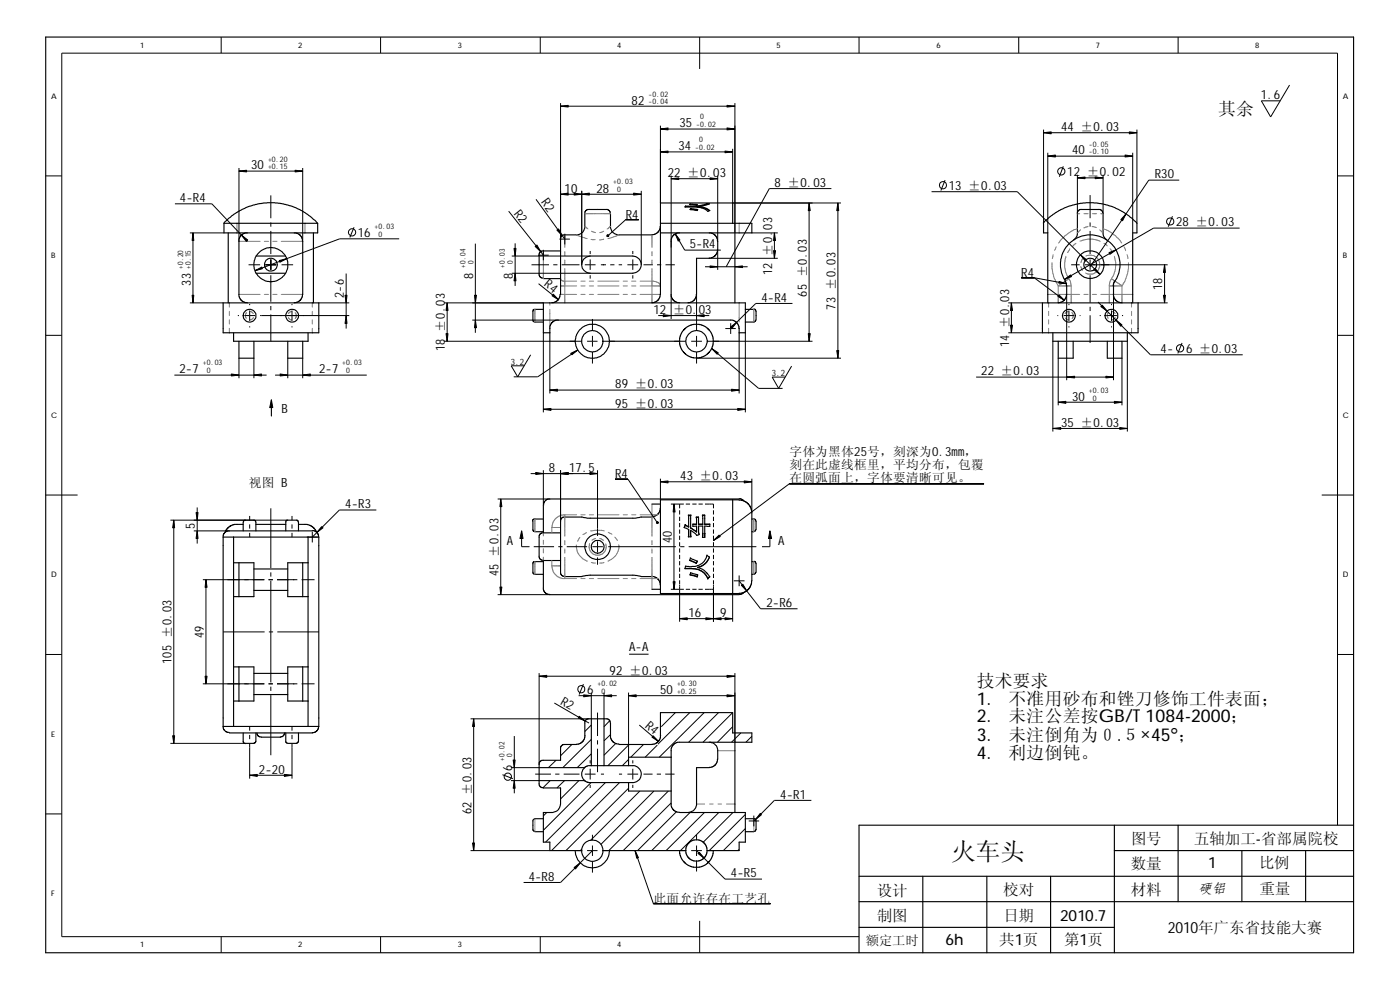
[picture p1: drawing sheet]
<svg xmlns="http://www.w3.org/2000/svg" width="420mm" height="297mm" viewBox="0 0 420 297" stroke-linecap="round" stroke-linejoin="round" font-family="sans-serif">
<g fill="none" stroke="#000" stroke-width=".3">
<path d="M66.4 11.1v4.8M114.2 11.1v4.8M162.1 11.1v4.8M210 11.1v9.6M257.8 11.1v4.8M305.7 11.1v4.8M353.6 11.1v4.8M168.2 30.9v40.8M168.2 31.9h52.4M198.2 37.7v23.2M198.2 38.7h22.4M220.6 30.9v39"/>
<path d="M313.2 39.8h28M313.2 38.9v28.1M341.2 38.9v28.1M387 25.5l-5.7 9.6-2.8-4.8h5.7M13.7 52.8h4.8M71.7 50.4v22M71.7 51.3h19.1M81.3 58.6v6.9M90.8 50.4v22M160.9 59.8l8.6 11.9M168.2 58.3h24.2M174.6 57.3v22.1"/>
<path d="M192.4 57.3v22.1M198.2 45.6h21.7M201.4 53.6h14M201.4 52.7v21.6M215.4 52.7v19.7M219.9 44.6v16.3h32.5M249.5 56.6h-18.6l-13 23.4M279.6 57.5h25.7l24.8 24.8M283.6 54l-1.2 3.2M314.5 46.8h25.4M314.5 45.8v24.1M319.1 49.9l-1.2 3.1"/>
<path d="M323.3 53.4h7.7M323.3 52.4v11.7M327.2 58.5v7M331 52.4v11.7M339.9 45.8v24.1M353.9 54h-9.1l-17.6 26M401.4 52.8h4.8M52.5 61.2h11.1l10.7 11.2M57 69.9h10.2M57.9 69.9v21M74.6 79.4h3.5M79.7 79.4h3.2"/>
<path d="M81.3 66.7v1.3M81.3 69.3v6.9M81.3 77.8v3.2M84.5 79.4h3.5M106.3 68.2l-1.3 3M119.8 71.7h-17.9l-25.4 9.5M142.7 73.1v26.8M152.7 63.4l10.4 13.2M153.6 76.8h23.5M154.6 73v12.8M159.5 79.4h5.3M161.5 76.6h3.2"/>
<path d="M163.1 75v3.1M166 79.4h1.3M167.9 71.7h3.1M168.6 79.4h5.3M169.5 70.1v3.2M175.5 79.4h3.2M177.1 75.3v.9M177.1 77.8v3.2M180.3 79.4h1.6M183.1 79.4h1.3M185.7 79.4h1M188.3 79.4h3.2"/>
<path d="M189.9 75.3v.9M189.9 77.8v3.2M191.7 65.9h-3.9l-5.3 4.8M193.1 79.4h2.8M197.2 79.4h1.3M199.7 79.4h2.8M202.7 70.2l2.8 4.8h10.8M212.9 77.5h20.5M215.4 75v6M225.6 69.9h7.8M232.4 69.9v7.6M242.8 60.9v41.5"/>
<path d="M251.5 60.9v46.6M321.5 79.4h2.5M325.6 79.4h24.8M327.2 66.7v1.3M327.2 69.3v6.9M327.2 77.8v3.2M349.5 79.4v11.5M351.9 64.9l-1.3 3.1M372 68.4h-25.8l-26.8 15.4M57 90.9h10M71.4 94.7h.3M73.3 94.7h3.2"/>
<path d="M74.9 91.2v.4M74.9 93.2v3.1M74.9 97.9v.3M78.1 94.7h26.7M81.3 82.6v7.9M81.3 91.8v1.3M81.3 94.3v8.1M87.6 91.2v.4M87.6 93.2v3.1M87.6 97.9v.3M95.7 90.9h9.1M103.9 82.1v16.5"/>
<path d="M133.2 90.9h29.9M134.2 90.9v11.5M141.7 96h25.9M153.6 82h23.5M161.6 85.1l6 4.8M163.1 99.9v23.8M177.1 82.6v1M177.8 95.7v3.5M189.9 82.6v1M197.5 94.7h15.4M201.4 88.3v7.4M209 88.3v10.9"/>
<path d="M211.6 80h12.8M217.7 98.6h3.1M219.3 97v3.2M223.7 99.9v23.8M237.8 91h-11l-7.5 7.6M302.6 90.9h10.2M302.6 99.9h10.2M303.5 90.9v9M306.5 83.3h3.9M310.4 83.3l9 6.8M310.4 83.3l9.7 1.8M317.3 94.7h.3"/>
<path d="M319.2 94.7h3.2M320.1 88.3v25.8M320.8 91.2v.4M320.8 93.2v3.1M320.8 97.9v.3M324 94.7h.3M327.2 82.6v8.2M327.2 92.1v1.2M327.2 94.6v8.3M329.5 90.6l15.8 15.9h27.7M330 94.7h.4M332 94.7h3.2"/>
<path d="M333.6 91.2v.4M333.6 93.2v3.1M333.6 97.9v.3M334.2 88.3v25.8M336.7 94.7h.4M341.5 90.9h8.9M13.7 100.6h4.8M52.3 112.6h27.7M71.7 107.5v6M76.2 107.5v6M82.5 112.6h27.6M86.4 107.5v6"/>
<path d="M90.8 107.5v6M133.2 102.4h31.8v15.7M159.3 106.5l-3.9 6.6-2-3.3h3.9M165 117h56.8M171 102.4h3.6M173.4 105l-12 8.1h-7.2M176.2 102.4h3.1M177.8 100.8v3.2M177.8 105.6v3.5M180.9 102.4h3.6M202.4 102.4h3.4M207.4 102.4h3.3"/>
<path d="M209 100.8v3.2M209 105.6v3.5M209 107.5h43.4M212.3 102.4h3.4M213.6 104.6l14.1 11.9h7.2M237.6 109.8l-3.9 6.7-2-3.4h3.9M243.8 102.4h-22v15.7M292.9 113.1h41.3M316 102.4v27.1M317.6 107.5v14.1M336.7 107.5v14.1M338.3 102.4v27.1"/>
<path d="M354.8 102.9l-1.3 3.1M401.4 100.6h4.8M163.1 122.8h60.6M316 128.6h22.3M317.6 120.7h19.1M13.7 148.5h9.6M51.1 156.1h35.3M52.2 156.1v66.9M58.2 159.3h10.6M59.2 152.3v10.8M74.9 154.8v1.3M74.9 157.3v1.3"/>
<path d="M74.9 159.9v1.2M81.3 152.5v18M87.6 154.8v1.3M87.6 157.3v1.3M87.6 159.9v1.2M93.7 159.5v3.3M112.9 153h-11l-8.2 8.1M149.4 149.7h15.6M150.3 149.7v28.7M156.5 159.3v4.7h2.4M159.3 142.1h20M163.1 141.1v10.5"/>
<path d="M168.2 141.1v15.3M179.3 141.1v19.7M184.6 143.8h3.9l8.8 13M198.2 143.6v6.4M198.2 144.6h27.4M201.3 151.2h3.9M202.3 151.2v25.6M204 151.2v1.3M204 153.1v1.3M204 155.1v1.2M204 156.9v1.3M204 158.9v1.2"/>
<path d="M205.8 151.2h1.3M207.8 151.2h1.2M209.6 151.2h1.3M211.6 151.2h2.5v1.3M214.1 153.1v1.3M214.1 155.1v1.2M214.1 156.9v1.3M214.1 158.9v1.2M225.6 143.6v10.3M231.1 159.3v4.7h-2.4M295.3 145.1h-58.4l-22.8 17.1M396.7 148.5h9.5"/>
<path d="M60.9 173.9h18.4M61.8 173.9v31.3M80.6 173.9h1.3M81.3 171.7v1.3M81.3 174.3v30.5M83.1 173.9h6.1M90.5 173.9h3.9M92.1 161.1h3.2M149.4 178.4h15.6M160.2 164h6.1M167.6 164h1.2M170.1 164h6.1"/>
<path d="M177.8 164h3.1M179.3 162.4v3.2M179.3 167.2v2.2M182.5 164h20.4M201.3 176.8h3.9M204 160.7v1.3M204 162.7v1.2M204 164.5v1.3M204 166.5v1.3M204 168.3v1.3M204 170.3v1.3M204 172.2v1.2"/>
<path d="M204 174.1v1.3M204 175.5v11M204.1 164h1.3M205.8 176.8h1.3M206.7 164h20.3M207.8 176.8h1.2M209.6 176.8h1.3M211.6 176.8h2.5M214.1 160.7v1.3M214.1 162.7v1.2M214.1 164.5v1.3M214.1 166.5v1.3"/>
<path d="M214.1 168.3v1.3M214.1 170.3v1.3M214.1 172.2v1.2M214.1 174.1v1.3M214.1 175.5v11M219.9 178.1v8.4M220.2 174.3h3.2M221.8 172.7v3.2M221.8 174.3l6.5 8.4h11.1M13.7 196.4h4.8M67 189.6h12.4M80.7 189.6h1.3"/>
<path d="M83.2 189.6h12.5M188.8 196.3h5.8M204 185.6h15.9M401.4 196.4h4.8M60.9 205.2h18.4M74.9 218v1.2M80.6 205.2h1.3M81.3 206v1.3M81.3 208.6v18M83.1 205.2h6.1M87.6 218v1.2M90.5 205.2h3.9"/>
<path d="M141.2 215.7h35.6M142.2 215.7v39.5M161.8 202.9h58.8M161.8 202v27.4M166.4 210.9l10.4 6M173.7 208.7h11.4M175.1 205.3l-1.3 3.1M177.5 217.5l-2 2M177.5 207.8v7.9M179.3 213.8v7M181.3 207.8v7.9M183 216.3l-1.7 1.7"/>
<path d="M188.6 208.7h32M188.6 207.8v19.4M191.9 217.5l5.7 4.9M198.4 213.8l-.2 .2M202.7 213.8l-4.2 4.2M207 213.8l-9.6 9.5M211.3 213.8l-13.4 13.4M215.6 213.8l-8.9 8.9M219.9 213.8l-8.9 8.9M219.9 218l-4.6 4.7M220.6 202v20.7M222.3 219.9l-2.8 2.8"/>
<path d="M51.1 223h22.6M74.9 220.5v1.3M74.9 223v10.6M74.9 232.6h12.7M87.6 220.5v1.3M87.6 223v10.6M150.8 232.4l3.1 1.2M153.3 234.2h8.5M153.3 230.3h8.5M154.3 220.8v17.2M160.6 232.3h4.8M162.2 228.5h-.1"/>
<path d="M165.1 234.2l-2.2 2.2M166.6 232.3h1.3M166.9 228.1l-2.3 2.2M169.2 232.3h4.7M169.4 234.2l-2.3 2.2M171.6 223.4l-3.4 3.4M173.7 234.2l-5.5 5.5M175.5 232.3h3.2M177.1 228.1v1M177.1 230.7v3.2M177.1 235.5v.9M177.4 234.8l-14.3 14.3"/>
<path d="M177.5 221.9l-8.6 8.4M177.5 226.2l-4.3 4.1M179.3 222.1v1.3M179.3 224.6v7.1M180.3 232.3h1M181.7 234.8l-18 17.9M183.2 220.4l-1.9 1.9M184.7 223.1l-3.4 3.5M185.8 232.3h.9M185.9 234.8l-20.4 20.4M188.3 232.3h3.2M188.6 227.9l-1.8 1.8"/>
<path d="M188.6 236.5l-18.8 18.7M188.8 223.4l-6.3 6.3M189.9 228.1v1M189.9 230.7v3.2M189.9 235.5v.9M192 237.3l-14.7 14.8M193.1 223.4l-3.8 3.8M193.1 232.3h2.7M196.3 237.3l-16 16.1M197.1 232.3h1.3M197.3 223.5l-3.7 3.7M199.6 232.3h2.8"/>
<path d="M200.6 237.3l-17.9 17.9M225.6 220.9l-1.7 1.8M13.7 244.2h4.8M141.2 255.2h23.8M164.1 243.8l-1 1M173 255.2h1.6M174.6 254.8l-.4 .4M176.2 255.2h3.1M177.8 250.5v1.6M177.8 253.7v3.1M177.8 258.4v3.4M177.8 255.2l-9.6 9.6h-11.1"/>
<path d="M180.9 255.2h1.6M190.6 255.2l5.5 15.9h35.1M201.4 240.9l-14.4 14.3M202.9 243.6l-11.6 11.6M207.1 243.8l-11.5 11.4M207.4 255.2h3.3M209 250.5v1.6M209 253.7v3.1M209 258.4v3.1M209 255.2l8.6 8.6h11.1M211.4 243.8l-11.5 11.4M212.3 255.2h1.5"/>
<path d="M215.7 243.8l-11.5 11.4h1.6M220 243.8l-9 9M221.8 254.9l-.4 .3M223.7 244.4l-10.8 10.8M223.7 248.6l-6.6 6.6M224.7 246.3h3.1M226.2 244.7v3.2M243.5 240.1h-11.1l-6.2 6.2M401.4 247.6v-231.7h-382.9v265.1h239.3M210 276.3v9.6M66.4 281v4.9M114.2 281v4.9"/>
<path d="M162.1 281v4.9"/>
<circle cx="283" cy="55.6" r="1.08"/>
<circle cx="318.5" cy="51.4" r="1.09"/>
<circle cx="105.7" cy="69.7" r="1.09"/>
<circle cx="351.2" cy="66.5" r="1.09"/>
<circle cx="354.2" cy="104.5" r="1.09"/>
<circle cx="174.4" cy="206.8" r="1.08"/>
<circle cx="152.4" cy="233" r="1.09"/>
</g>
<g fill="none" stroke="#000" stroke-width=".34">
<path d="M13.7 11.1h392.5v274.8h-392.5zM67.2 67l2.4-2.3 4.1-2.4 3.8-1.1 2.8-.4 3.8 .2 4.7 1.3 3.5 2 3 2.7M67.2 67h28.1M67.2 67v2.9h28.1v-2.9M68.5 69.9v21M74.3 69.9h-.7l-1 .5-.9 1.3v17.2l.9 1.4 1.7 .6M76.9 76.8h8.8M88.3 69.9l.9 .1 1.1 .7 .5 1.7v15.9l-.1 .9-.5 .8-1 .7-.9 .2M94.1 69.9v21M168.2 75.3h-5.6l-.7 .6-.1 6.8 .3 .5 1 .3M175.3 77.7l.6-.5 1.2-.4h12.8a2.58 2.58 0 0 1 2.6 2.6 2.58 2.58 0 0 1-2.6 2.6h-12.8a2.54 2.54 0 0 1-2.4-1.6 2.54 2.54 0 0 1 .6-2.7zM198.2 67.9l-.6 1.6-1.3 .9-10.5 .1a2.46 2.46 0 0 1-2.6-2.6l-.1-4.3-.7-.7h-6.1l-.4 .2-.4 .5v4.3a2.46 2.46 0 0 1-2.5 2.6h-4l-.8 .7v17.1"/>
<path d="M198.2 67h27.4v2.9h-27.4M204 69.9h-.7l-1 .5-.9 1.3v17.2l.9 1.4 1.7 .6M205.7 61.8l-.1 .3h3a5.3 5.3 0 0 1 3.8 1.3l.6-.2-.2-.2a4.4 4.4 0 0 0-2.7-1l-.7-.1M205.7 62v.1M205.7 61.8v.2M207.2 61.2l-.3 .1 2.1 .3M207.2 61.2l2.1 .2-.3 .2M207.2 61.2v.2M207.3 62.6l2.1 .3-.2 .3-1.9-.3h-.2zM207.3 62.8l2 .2M207.3 62.6v.2M207.3 62.8l-.1 .1"/>
<path d="M209 61.6h.1M209.4 61.9v.3h.7a4.4 4.4 0 0 1 2.7 1h.1M212.2 61.1l.7 .1-2.3 .6-1.2 .1M212.2 61.1l-2.5 .7h-4M212.2 61.2l-2.5 .7-4 .1M212.2 61.2l.3 .1M212.2 61.1v.1M212.9 69.9h.5l1.1 .5 .7 1.1 .1 4.1-.6 1.1-1.3 .7-4.4 .1v11.4l-.9 1.4-1.6 .6M219.9 67v-6.1h-21.7v27.4l-.2 .9-.7 1.1-1.6 .6M220.6 69.9v21M313.1 66.9l1.9-1.8 3.3-2.2 3.7-1.4 4-.7 3.3 .1 4.5 1.1 3.2 1.5 2.7 2 1.5 1.5v2.9h-1.3v21M313.2 67v2.9h1.3v21"/>
<path d="M322.2 72l1.1-1.3v-7.1l.8-.7h6.1l.5 .3 .3 .9v6.2l.3 .8 .8 .9M67 90.9h28.7v9h-28.7zM70.1 99.9v2.5h22.4v-2.5M76.9 82h8.8M163.1 92.8h-2.9l-.3 .3v3.2l.6 .3h2.6M163.1 83.6h5.1M165 99.9h-1.9v-9h60.6v9h-1.9M168.1 88.3l-.1 .9-.6 .9-.9 .6-.9 .2M223.7 92.8h2.5M226.2 92.7l.5 .2 .2 .5v2.6M226.8 96l-.6 .6h-2.5M312.8 90.9h28.7v9h-28.7z"/>
<path d="M316 99.9v2.5h22.3v-2.5M319.6 84.4l.4 .5 .1 .9-.1 3.1-.8 1.4-1.6 .6M319.7 84.4l-.6-1.2a10 10 0 0 1-.8-5.4 9.1 9.1 0 0 1 8.2-7.3 9.1 9.1 0 0 1 5.6 1.5 9.2 9.2 0 0 1 4 6.8 9.9 9.9 0 0 1-1 4.8l-.8 1.2-.2 1M334.2 85.8l.1 3.6 1 1.1 1.4 .4M71.7 102.4v5.1h4.5v-5.1M86.4 102.4v5.1h4.4v-5.1M172.6 102.4h-7.6v-4.5l.5-1 1.4-.9h53l1.3 .9 .6 1.7v3.8h-7.7M172.6 102.4a5.2 5.2 0 0 1 4.4-5.1h1.6a5.2 5.2 0 0 1 4.3 5.1M172.6 102.4a5.2 5.2 0 0 0 4.7 5.1 5.7 5.7 0 0 0 3.8-1.2l.8-1a4.2 4.2 0 0 0 1-2.9M182.9 102.4h21.1M204 102.4l.1-1.6 1-1.7 1.2-1.1 1.8-.7 2.2 .1 2 1 1.4 2 .4 2M204 102.4l.1 1.5 1.1 1.9 1.8 1.2 2 .5 1.6-.3 1.7-.9 1.4-2 .4-1.9"/>
<path d="M317.6 102.4v5.1h4.5v-5.1M332.3 102.4v5.1h4.4v-5.1M81.4 120v4.8M73 157.3h-2.7l-.8 .3-1.4 1.1-.6 1.1M73 156.7v2.6M73.1 156.7l.2-.6h3.2l.3 .6v2.6M76.8 157.3h9M85.8 159.3v-3l.2-.2h3.2l.4 .6v2.6M89.6 157.3h2.6l.8 .3 1.4 1 .7 1.2M93.7 159.3h-25.5l-1.1 .8-.1 1M93.7 159.2l1.2 .3 .6 .8 .2 .8M159.9 156.4v2.8l.3 .3h2.9"/>
<path d="M163.1 159.9l-.7 .1-.6 .6v6.7l.3 .5 1 .4M163.1 155.7h-2.9l-.3 .4v.3M163.1 159.9h5.1M163.1 151.6v8.3M195.7 155.1h-3.5l-1.5 .4h-14.4l-1.5-.4-6 .1-.6 .7v16.3l.6 .6 .7 .2h5.1l2.2-.4h13.5l2.1 .4h3.9l1.3 .8 .6 1.7M195.7 151.2h2.5M198.2 152.5l-.2 .9-.7 1.1-1.6 .6M205.7 157.4l1 .7M205.7 157.4v.2a.5 .5 0 0 0-.3 .6 .5 .5 0 0 0 .6 .3l.7 .4M205.7 157.5l-.3 .8M205.7 157.5l1 .6M205.7 157.4v.1"/>
<path d="M206.6 154.7h.7M206.7 158.9l-.1 2.2M206.7 158.1h.1M207.3 158.4l1.7 1.1M207.3 159.4v1.7M207.9 157.3h1.1v-2.2h.6v2.2h1.3l-.1-2.8h.7v2.8h1.5M209 155.2h.6M209 157.3h-1.1v.6l1.1-.1v1.8l-1.7-1.2v-3.9h-.7l.1 3.6M209.6 158l.2 2.4M209.6 157.3h1.3M210.8 154.6h.7M211.5 157.3h1.5v.6l-1.5-.1v3.4h-.7l.1-1.2"/>
<path d="M219.9 150v28.1M221.8 150h-23.6v28.1h23.6l1.6-.4 1.4-1.1 .7-1.2 .1-1.1v-21.3l-.6-1.2-.8-1-1.3-.7h-1.1M221.8 149.6l.7 .1 .7 .5M221.8 149.7h-57.4l-1.1 .9-.1 1M225.6 155.7h.9l.3 .4 .1 2.8M226.8 158.9l-.3 .6h-.9M67 161.1v56.9M67 161.1h28.7M70.1 168.9h6.1v10.1h-6.1M70.1 168.9v10.1M70.1 161.1v7.8M70.1 179v21.1"/>
<path d="M71.7 168.9v10.1M76.2 177.2h10.2M76.2 170.7h10.2M90.8 168.9v10.1M92.5 168.9h-6.1v10.1h6.1M92.5 168.9v10.1M92.5 161.1v7.8M92.5 179v21.1M95.7 161.1v56.9M163.1 168.5h-2.9l-.3 .3v3.2l.6 .3h2.6M163.1 168.2v8.8l.3 .7 1 .6 57.4 .1 .8-.1 .6-.5M163.1 168.2h5.1"/>
<path d="M195.7 176.8h2.5M205.6 170.5h1.8a5 5 0 0 1 5 3M206.6 161.1h.7M206.9 168.1l2.1 .8M207.1 172.4l2.1 .6M207.2 167.4l1.4 .7a.46 .46 0 0 1 .5 .2 .46 .46 0 0 1-.1 .6v.1l-2.1-.8zM209 168.9v.1M209.2 173v.1M209.3 168.3l-.3 .6M209.4 172.5l-2.1-.7-.1 .3-.1 .4 2.1 .6M209.4 172.5l-.2 .6M209.4 170.3a4.8 4.8 0 0 1 3.5 2.9l-.5 .5"/>
<path d="M209.4 172.5l-.2 .5M209.8 160.4l-.1 .1a.54 .54 0 0 1-.5 .1 .54 .54 0 0 1-.4-.4l-1.5-1.1v2M210.9 160v-2.2h-1.3l.2 2.6M210.9 160h.1M211.5 160h.1M212.4 173.5v.2M212.9 167.2l-.7-.6a4.5 4.5 0 0 1-5.5 3.4l-1-.1-.1 .7h2.4a4.7 4.7 0 0 1 4.4 3.1M212.9 167.2a4.8 4.8 0 0 1-3.5 3.1M212.9 167.2a5.2 5.2 0 0 1-3.5 3.1M212.9 173l-.5 .5M225.6 168.5h.6M226.2 168.4l.5 .1 .2 .6v2.6"/>
<path d="M226.8 171.7l-.3 .5-.9 .1M67 218l.2 1 .6 .6 1 .2M67 218h28.7M70.1 200.1h6.1v10.2h-6.1M70.1 200.1v10.2M70.1 210.3v7.7M71.7 200.1v10.2M73 219.9v2.8l.7 .4M76.2 208.4h10.2M76.2 202h10.2M76.8 219.9l-.1 2.8-.5 .3h-2.5M77.1 219.9l.4 .9 .9 .4h5.8l.8-.4 .4-.9"/>
<path d="M85.8 219.9v2.8l.6 .3h2.8l.4-.6v-2.5M90.8 200.1v10.2M92.5 200.1h-6.1v10.2h6.1M92.5 200.1v10.2M92.5 210.3v7.7M95.7 218l-.3 .9-.5 .6-1.2 .4h-24.9M177.5 215.7h3.8M177.5 215.7h-1.2l-.8 .7v4.4M177.5 215.7v14M181.3 215.7h1.1l.7 .7 .1 4.9 .4 .8 .7 .8 1.5 .4M181.3 215.7v14M161.8 230.3v3.9"/>
<path d="M161.8 234.2v1.4l.8 .7 5.6 .1v4.8a2.6 2.6 0 0 1-2.6 2.6h-2.5v8.9h1.9v2.5h9.6M161.8 230.3h13.6M161.8 234.2h13.6M175.4 230.3l-.5 .6a2.53 2.53 0 0 0 0 2.6l.5 .7M175.6 220.8l-.5 1.5-1 .8-1.1 .3h-4l-.4 .2-.4 .5v4h-5.6l-.8 .8v1.4M177.5 229.7h3.8M177.5 229.7h-1.1l-1 .6M181.3 229.7h8.6a2.54 2.54 0 0 1 2.6 2.6 2.54 2.54 0 0 1-2.6 2.5h-13.3l-1.2-.6M188.6 234.8v2.5h12.8M198.2 220.8v-7h21.7v6.1h5.7v2.8h-22.3l-1 .5-.8 1.1-.1 2.9M198.3 220.8l-.5 1.5-.6 .6-.9 .4-10.5 .1M201.4 237.3v4.5l.9 1.4 1 .5 20.4 .1v8.9h-1.9v2.5h-9.5"/>
<path d="M201.4 227.2v10.1M201.4 227.2h-12.8v2.5M212.9 222.7a2.6 2.6 0 0 1 2.5 2.5l-.1 3.2-.8 1.3-1.6 .6h-3.9v10.9a2.6 2.6 0 0 1-2.5 2.6M220.6 222.7v21.1M160.5 249.5h2.6M163.1 245.6h-2.6l-.6 .5v3l.6 .4M172.6 255.2a5.1 5.1 0 0 0 5.2 5.2 5.1 5.1 0 0 0 5.1-5.2M174.6 255.2a3.2 3.2 0 0 1 4.6-2.8l.7 .4 .7 .9 .3 1.5M174.6 255.2a3.2 3.2 0 0 0 1.9 2.9 3.2 3.2 0 0 0 3.4-.4l.2-.2a3.3 3.3 0 0 0 .8-2.3M180.9 255.2h24.9M204 255.2l.3 2 1.3 1.7 1.8 1.1 1.6 .3 2-.4 1.5-1 1.2-1.7 .4-2M205.8 255.2v-.7l.6-1.3 .9-.8 1-.4h1.4l1.3 .6 1 1.3 .3 1.3"/>
<path d="M205.8 255.2l.2 1.2 .6 .9 1.2 .9 1.2 .2 1.2-.2 1.2-.9 .6-.9 .3-1.2M223.7 245.6h2.8l.4 .7v2.6l-.2 .5-3 .1M334.4 247.6v38.3M334.4 255.2h71.8M353.6 247.6v22.9M372.7 255.2v15.3M391.8 255.2v15.3M406.2 247.6h-148.4v38.3M257.8 278.2h76.6M257.8 262.9h148.4M257.8 270.5h148.4M276.9 262.9v23"/>
<path d="M296.2 262.9v23M315.3 262.9v23"/>
<circle cx="81.3" cy="79.4" r="5.1"/>
<circle cx="81.3" cy="79.4" r="1.89"/>
<circle cx="327.2" cy="79.4" r="4.1"/>
<circle cx="327.2" cy="79.4" r="1.92"/>
<circle cx="74.9" cy="94.7" r="1.91"/>
<circle cx="87.7" cy="94.7" r="1.92"/>
<circle cx="320.8" cy="94.7" r="1.92"/>
<circle cx="333.6" cy="94.7" r="1.91"/>
<circle cx="177.7" cy="102.4" r="3.2"/>
<circle cx="209" cy="102.4" r="3.2"/>
<circle cx="179.4" cy="164" r="3.8"/>
<circle cx="179.4" cy="164.1" r="1.91"/>
</g>
<g fill="none" stroke="#808080" stroke-width=".3">
<path d="M71.1 67v2.9M71.7 72.4h6.4M79.3 72.4h1.3M81.9 72.4h1.2M84.4 72.4h6.4M91.5 67v2.9M163.1 75.3v8.3M169.5 70.5v3.7M169.5 75.5v1.2M169.5 78v1.3M173 70.5l3.2 1.1M173.1 70.6h.1"/>
<path d="M175.5 67.9l.9 .8M175.5 64.1h7.7M177.4 71.8l1.2 .1M177.5 69.4l1.2 .4M181.2 71.7l-1.3 .3M181.2 69.4l-1.2 .4M183.2 67.9l-1 .8M185.8 70.5l-3.3 1.1M195.7 70.5v3.7M195.7 75.5v1.2M195.7 78v1.3M221.8 67v2.9"/>
<path d="M315.7 78.9a11.1 11.1 0 0 0 1.9 6.9M316.1 76.4l-.3 1.2M317 74l-.5 1.1M319.9 76.9a7.9 7.9 0 0 0 .9 6.8M321.1 74.6l-.7 1.1M322.9 73l-.9 .8M323.3 64.1h.7M323.3 68.6a9.1 9.1 0 0 0-4.4 2.9l-1.2 1.4M324.1 72.3a7.2 7.2 0 0 1 6.1 .1M324.3 68.9l-1 1M324.4 80l.5 1.1M324.9 77.6l-.5 1.1"/>
<path d="M325.3 64.1h1.3M325.9 76.8a3.3 3.3 0 0 1 2.4-.1 2.86 2.86 0 0 1 1.8 2.6 2.86 2.86 0 0 1-1.6 2.6 2.3 2.3 0 0 1-2.7 0M326.6 67.9l-1.3 .5M327.7 67.9l1.3 .4M327.8 64.1h1.3M330 68.9l1 1M330.4 64.1h.6M331 68.6l.2 .1a11.5 11.5 0 0 1 5.4 4.2M331.3 73l1 .8M333.2 74.6l.7 1.1M334.4 76.9a7.8 7.8 0 0 1-.8 6.8M337.3 74l.5 1.2"/>
<path d="M338.2 76.4l.3 1.2M338.7 78.9a11.5 11.5 0 0 1-2 6.9M68.8 90.9v1.2M68.8 93.4v1.3M68.8 96v1.2M68.8 98.5v1.4M71.7 88.3h6.4M73.9 93.8l-.2 .5v.8l.2 .4M75 93.4l1 .7M76 95.3l-.5 .6-.5 .1M79.3 88.3h1.3M81.9 88.3h1.2"/>
<path d="M84.4 88.3h6.4M86.5 95.3l.5 .5 .5 .2M87.5 93.4l-1 .7M88.6 93.8l.1 .3a.95 .95 0 0 1-.1 1.4M93.7 90.9v1.2M93.7 93.4v1.3M93.7 96v1.2M93.7 98.5v1.4M160.5 92.8v3.8M165 90.9v.7M165 92.8v5.8M168.2 88.3h4.9"/>
<path d="M168.2 83.7l.3 .4 .6 .3h4M168.2 85.8h4.9M169.5 80.5v10.4M174.3 88.3h1.3M174.3 84.4h1.3M174.3 85.8h1.3M176.9 88.3h1.2M176.9 84.4h1.2M176.9 85.8h1.2M179.4 88.3h6.4M179.4 84.4h6.4M179.4 85.8h6.4"/>
<path d="M187 88.3h1.3M187 84.4h1.3M187 85.8h1.3M189.6 88.3h1.2M189.6 84.4h1.2M189.6 85.8h1.2M192.1 88.3h6.1M192.1 84.4h4.5a1.75 1.75 0 0 1 1.6 1.2v.2h-6.1M195.7 80.5v10.4M221.8 90.9v5.7M221.8 97.9v.7M226.2 92.8v3.8"/>
<path d="M314.5 88.3h9.5M314.7 90.9v1.2M314.7 93.4v1.3M314.7 96v1.2M314.7 98.5v1.4M317.6 85.8h3.9M317.6 85.8v5.1M319.7 95.4l.3 .4 .6 .2M320.5 93.4l-.9 .7M320.8 83.7l-3.2 2.1M320.8 83.7l.4 .7 .3 1.4M321.5 85.8v5.1"/>
<path d="M321.6 93.8l.5 .5v.8l-.4 .4M325.3 88.3h1.3M327.8 88.3h1.3M330.4 88.3h9.5M332.6 93.8l-.3 .5v.8l.3 .4M332.9 85.8h3.8M333.6 83.7l3.1 2.1M333.6 83.7l-.4 .7-.3 1.1v5.4M333.7 93.4l1 .7M334.7 95.3l-.5 .6-.5 .1M336.7 85.8v5.1M339.6 90.9v1.2"/>
<path d="M339.6 93.4v1.3M339.6 96v1.2M339.6 98.5v1.4M160.5 155.7v3.8M163.1 159.9v.9M165.6 158.3h2.6M165.6 158.3v1.6M169.5 154.5v6.4M173.1 154.5h-3.9a3.9 3.9 0 0 0-3.6 3.8M174.3 154.5h1.3M176 159.8l-1.1 .6M176.9 154.5h1.2"/>
<path d="M177.2 159.3l1.4-.2 2.8 .2M179.4 154.5h6.4M182.5 159.7l1.1 .6M187 154.5h1.3M189.6 154.5h1.2M192.1 154.5h5.3M195.7 151.2v9.7M226.2 155.7v3.8M160.5 168.5v3.8M163.1 162.1v1.3M163.1 164.6v1.3M163.1 167.2v1"/>
<path d="M165.6 169.8a4.3 4.3 0 0 0 1.9 3.3l1.4 .5h4.2M165.6 168.2v1.6M165.6 169.8h2.6M169.5 162.2v1.2M169.5 164.7v1.3M169.5 167.2v6.4M173 163.5a5 5 0 0 0 3.1 4.8h.2M174 161.2l-.7 1.1M174.3 173.6h1.3M176.9 173.6h1.2M177 163.1v.1a2.39 2.39 0 0 0 .3 2.4 2.56 2.56 0 0 0 3.3 .7 2.56 2.56 0 0 0 1.2-3.1M177.5 168.8l1.2 .1"/>
<path d="M178.7 161.6l-1.1 .5M179.4 173.6h6.4M180 161.6l1.1 .6M181.3 168.8l-1.3 .1M184.5 161.1l.8 1.1M185.7 163.4a4.6 4.6 0 0 1-3.2 4.9M187 173.6h1.3M189.6 173.6h1.2M192.1 173.6h5.3M195.7 162.2v1.2M195.7 164.7v1.3M195.7 167.2v9.6"/>
<path d="M226.2 168.5v3.8M215.4 225.2h5.2M160.5 245.6v3.9M209 241.2h2.6M212.9 241.2h1.2M215.4 241.2h1.3M217.9 241.2h2.7M226.2 245.6v3.9"/>
</g>
<g fill="#000" stroke="#000" stroke-width=".3">
<path d="M168.2 31.9l2.3-.3v.5z" fill-rule="evenodd"/>
<path d="M198.2 38.7l2.3-.3v.6z" fill-rule="evenodd"/>
<path d="M218.2 38.4l2.4 .3-2.4 .3z" fill-rule="evenodd"/>
<path d="M218.2 31.6l2.4 .3-2.4 .2z" fill-rule="evenodd"/>
<path d="M313.2 39.8l2.3-.2v.6z" fill-rule="evenodd"/>
<path d="M338.9 39.6l2.3 .2-2.3 .4z" fill-rule="evenodd"/>
<path d="M71.7 51.3l2.3-.2v.5z" fill-rule="evenodd"/>
<path d="M88.6 51.1l2.2 .2-2.2 .3z" fill-rule="evenodd"/>
<path d="M168.2 58.3l2.3-.4v.6z" fill-rule="evenodd"/>
<path d="M174.6 58.3l2.3-.4v.6z" fill-rule="evenodd"/>
<path d="M172.3 57.9l2.3 .4-2.3 .2z" fill-rule="evenodd"/>
<path d="M190.2 57.9l2.2 .4-2.2 .2z" fill-rule="evenodd"/>
<path d="M198.2 45.6l2.3-.3v.5z" fill-rule="evenodd"/>
<path d="M201.4 53.6l2.3-.2v.5z" fill-rule="evenodd"/>
<path d="M213.1 53.4l2.3 .2-2.3 .3z" fill-rule="evenodd"/>
<path d="M217.6 45.3l2.3 .3-2.3 .2z" fill-rule="evenodd"/>
<path d="M314.5 46.8l2.2-.3v.6z" fill-rule="evenodd"/>
<path d="M323.3 53.4l2.3-.3v.5z" fill-rule="evenodd"/>
<path d="M328.7 53.1l2.3 .3-2.3 .2z" fill-rule="evenodd"/>
<path d="M337.7 46.5l2.2 .3-2.2 .3z" fill-rule="evenodd"/>
<path d="M57.9 69.9l.3 2.3h-.5z" fill-rule="evenodd"/>
<path d="M72.5 70.6l1.8 1.4-.4 .4z" fill-rule="evenodd"/>
<path d="M83.8 78.2l2.3-.6-2.1 1.1z" fill-rule="evenodd"/>
<path d="M154.3 74.5h.6l-.3 2.3z" fill-rule="evenodd"/>
<path d="M160.6 73.9l.5-.4 1.2 2.1z" fill-rule="evenodd"/>
<path d="M167.1 69l.5-.3 1.1 2z" fill-rule="evenodd"/>
<path d="M182.2 70.5a.31 .31 0 0 1 .4 .1 .31 .31 0 0 1-.1 .4l-.3-.1 .3-.2-.4 .1z" fill-rule="evenodd"/>
<path d="M202.7 70.2l1.3 1.8-.5 .3z" fill-rule="evenodd"/>
<path d="M232.4 69.9l.3 2.3h-.5z" fill-rule="evenodd"/>
<path d="M232.2 75.2h.5l-.3 2.3z" fill-rule="evenodd"/>
<path d="M242.8 60.9l.4 2.3h-.6z" fill-rule="evenodd"/>
<path d="M251.5 60.9l.2 2.3h-.6z" fill-rule="evenodd"/>
<path d="M324.3 76.5l1.8 1.4-.4 .4z" fill-rule="evenodd"/>
<path d="M332.8 75.8l2.1-.8-1.8 1.3z" fill-rule="evenodd"/>
<path d="M337.9 64.2l-1 2-.5-.3z" fill-rule="evenodd"/>
<path d="M349.5 79.4l.3 2.3h-.6z" fill-rule="evenodd"/>
<path d="M57.7 88.6h.5l-.3 2.3z" fill-rule="evenodd"/>
<path d="M76.5 81.2l2.1-1.1 .1 .5z" fill-rule="evenodd"/>
<path d="M103.9 94.7l.2 2.4h-.6z" fill-rule="evenodd"/>
<path d="M103.5 88.6h.6l-.2 2.3z" fill-rule="evenodd"/>
<path d="M134.2 90.9l.3 2.3h-.6z" fill-rule="evenodd"/>
<path d="M142.4 88.6h.6l-.3 2.3z" fill-rule="evenodd"/>
<path d="M142.7 96l.3 2.3h-.6z" fill-rule="evenodd"/>
<path d="M154.6 82l.3 2.3h-.6z" fill-rule="evenodd"/>
<path d="M166 88.3l1.6 1.6-1.9-1.1z" fill-rule="evenodd"/>
<path d="M199.1 94.4l2.3 .3-2.3 .3z" fill-rule="evenodd"/>
<path d="M209 94.7l2.3-.3v.6z" fill-rule="evenodd"/>
<path d="M213.1 79.8l2.3 .2-2.3 .3z" fill-rule="evenodd"/>
<path d="M220.6 80l2.2-.2v.5z" fill-rule="evenodd"/>
<path d="M219.2 98.2l1.9-1.5-1.5 1.9z" fill-rule="evenodd"/>
<path d="M303.5 90.9l.4 2.3h-.6z" fill-rule="evenodd"/>
<path d="M303.3 97.6h.6l-.4 2.3z" fill-rule="evenodd"/>
<path d="M319.4 83.8l1.9-1.3 .3 .5z" fill-rule="evenodd"/>
<path d="M317.8 88.5l1.6 1.6-1.9-1.2z" fill-rule="evenodd"/>
<path d="M317.8 84.4l2.3 .7-2.3-.2z" fill-rule="evenodd"/>
<path d="M328.3 80.9l.4-.4 1.4 1.8z" fill-rule="evenodd"/>
<path d="M330.4 92l.4-.4 1.4 1.7z" fill-rule="evenodd"/>
<path d="M334.9 96l1.8 1.5-.3 .4z" fill-rule="evenodd"/>
<path d="M349.2 88.6h.6l-.3 2.3z" fill-rule="evenodd"/>
<path d="M69.4 112.2l2.3 .4-2.3 .2z" fill-rule="evenodd"/>
<path d="M76.2 112.6l2.3-.4v.6z" fill-rule="evenodd"/>
<path d="M84.1 112.2l2.3 .4-2.3 .2z" fill-rule="evenodd"/>
<path d="M90.8 112.6l2.3-.4v.6z" fill-rule="evenodd"/>
<path d="M133.9 100.1h.6l-.3 2.3z" fill-rule="evenodd"/>
<path d="M165 117l2.3-.2v.6z" fill-rule="evenodd"/>
<path d="M171.3 106l2.1-1-1.8 1.5z" fill-rule="evenodd"/>
<path d="M213.6 104.6l2 1.3-.4 .4z" fill-rule="evenodd"/>
<path d="M219.5 116.8l2.3 .2-2.3 .4z" fill-rule="evenodd"/>
<path d="M242.6 100.1h.6l-.4 2.3z" fill-rule="evenodd"/>
<path d="M251.1 105.2h.6l-.2 2.3z" fill-rule="evenodd"/>
<path d="M320.1 113.1l2.4-.2v.5z" fill-rule="evenodd"/>
<path d="M331.9 112.9l2.3 .2-2.3 .3z" fill-rule="evenodd"/>
<path d="M81.4 120l.5 2.3h-1z" fill-rule="evenodd"/>
<path d="M163.1 122.8l2.3-.3v.6z" fill-rule="evenodd"/>
<path d="M221.4 122.5l2.3 .3-2.3 .3z" fill-rule="evenodd"/>
<path d="M316 128.6l2.3-.3v.5z" fill-rule="evenodd"/>
<path d="M317.6 120.7l2.3-.3v.6z" fill-rule="evenodd"/>
<path d="M334.4 120.4l2.3 .3-2.3 .3z" fill-rule="evenodd"/>
<path d="M336 128.3l2.3 .3-2.3 .2z" fill-rule="evenodd"/>
<path d="M52.2 156.1l.2 2.3h-.6z" fill-rule="evenodd"/>
<path d="M59.2 159.3l.2 2.3h-.6z" fill-rule="evenodd"/>
<path d="M58.8 153.8h.6l-.2 2.3z" fill-rule="evenodd"/>
<path d="M96.5 158l.4 .4-1.8 1.4z" fill-rule="evenodd"/>
<path d="M150.3 149.7l.3 2.3h-.6z" fill-rule="evenodd"/>
<path d="M156.5 159.3l.5 2.3h-1z" fill-rule="evenodd"/>
<path d="M160.8 141.8l2.3 .3-2.3 .3z" fill-rule="evenodd"/>
<path d="M168.2 142.1l2.3-.3v.6z" fill-rule="evenodd"/>
<path d="M168.2 142.1l2.3-.3v.6z" fill-rule="evenodd"/>
<path d="M177 141.8l2.3 .3-2.3 .3z" fill-rule="evenodd"/>
<path d="M197 156.7l.4-.2 .2 .3-.2 .2-.1-.2 .1 .2-.1 .1-.3-.1z" fill-rule="evenodd"/>
<path d="M198.2 144.6l2.3-.3v.6z" fill-rule="evenodd"/>
<path d="M202.3 151.2l.3 2.4h-.6z" fill-rule="evenodd"/>
<path d="M223.4 144.3l2.2 .3-2.2 .3z" fill-rule="evenodd"/>
<path d="M231.1 159.3l.5 2.3h-1z" fill-rule="evenodd"/>
<path d="M61.8 173.9l.3 2.3h-.5z" fill-rule="evenodd"/>
<path d="M150 176.1h.6l-.3 2.3z" fill-rule="evenodd"/>
<path d="M202 174.5h.6l-.3 2.3z" fill-rule="evenodd"/>
<path d="M214.1 162.2l1.7-1.6 .4 .4z" fill-rule="evenodd"/>
<path d="M222.5 175.6l.4-.3 1.2 2z" fill-rule="evenodd"/>
<path d="M204 185.6l2.2-.2v.6z" fill-rule="evenodd"/>
<path d="M211.8 185.4l2.3 .2-2.3 .4z" fill-rule="evenodd"/>
<path d="M214.1 185.6l2.3-.2v.6z" fill-rule="evenodd"/>
<path d="M217.6 185.4l2.3 .2-2.3 .4z" fill-rule="evenodd"/>
<path d="M61.6 202.9h.5l-.3 2.3z" fill-rule="evenodd"/>
<path d="M142.2 215.7l.2 2.3h-.6z" fill-rule="evenodd"/>
<path d="M161.8 202.9l2.3-.3v.6z" fill-rule="evenodd"/>
<path d="M173.8 214.9l1.9 1.5-2.1-1z" fill-rule="evenodd"/>
<path d="M175.2 208.5l2.3 .2-2.3 .4z" fill-rule="evenodd"/>
<path d="M181.3 208.7l2.3-.2v.6z" fill-rule="evenodd"/>
<path d="M188.6 208.7l2.3-.2v.6z" fill-rule="evenodd"/>
<path d="M218.2 202.6l2.4 .3-2.4 .3z" fill-rule="evenodd"/>
<path d="M218.2 208.5l2.4 .2-2.4 .4z" fill-rule="evenodd"/>
<path d="M51.8 220.8h.6l-.2 2.2z" fill-rule="evenodd"/>
<path d="M74.9 232.6l2.3-.2v.5z" fill-rule="evenodd"/>
<path d="M85.3 232.4l2.3 .2-2.3 .3z" fill-rule="evenodd"/>
<path d="M154.3 234.2l.3 2.3h-.6z" fill-rule="evenodd"/>
<path d="M154 228h.6l-.3 2.3z" fill-rule="evenodd"/>
<path d="M196 220.8l1.6 1.6-1.9-1.2z" fill-rule="evenodd"/>
<path d="M141.8 252.9h.6l-.2 2.3z" fill-rule="evenodd"/>
<path d="M172.3 260.3l1.9-1.4-1.5 1.8z" fill-rule="evenodd"/>
<path d="M190.6 255.2l1 2.1-.5 .2z" fill-rule="evenodd"/>
<path d="M209.5 256.1l.4-.4 1.4 1.8z" fill-rule="evenodd"/>
<path d="M228.2 244l.3 .5-1.8 1.4z" fill-rule="evenodd"/>
</g>
<text font-size="7.4" x="285.5" y="258">火车头</text>
<g font-size="5.3">
<text x="365.6" y="34.6">其余</text>
<text x="293.1" y="206">技术要求</text>
<text x="293.1" y="211.4">1.</text>
<text x="302.7" y="211.4">不准用砂布和锉刀修饰工件表面；</text>
<text x="293.1" y="216.8">2.</text>
<text x="302.7" y="216.8">未注公差按GB/T 1084-2000；</text>
<text x="293.1" y="222.2">3.</text>
<text x="293.1" y="227.6">4.</text>
<text x="302.7" y="222.2">未注倒角为０.５×45°；</text>
<text x="302.7" y="227.6">利边倒钝。</text>
</g>
<g font-size="4.7">
<text x="339.4" y="253.1">图号</text>
<text x="358.3" y="253.1">五轴加工-省部属院校</text>
<text x="339.3" y="260.8">数量</text>
<text x="362.6" y="260.5">1</text>
<text x="377.9" y="260.5">比例</text>
<text x="263.1" y="268.8">设计</text>
<text x="301.1" y="268.6">校对</text>
<text x="339.3" y="268.6">材料</text>
<text x="378" y="268.2">重量</text>
<text x="263.1" y="276.4">制图</text>
<text x="301.2" y="276.4">日期</text>
<text x="318.2" y="276.4">2010.7</text>
<text x="350.5" y="279.9">2010年广东省技能大赛</text>
<text x="283.8" y="283.5">6h</text>
<text x="299.9" y="283.6">共1页</text>
<text x="319.4" y="283.7">第1页</text>
</g>
<text font-size="4.1" x="359.8" y="268.1">硬铝</text>
<text font-size="4" x="259.8" y="283.6">额定工时</text>
<g font-size="3.8">
<text x="378.4" y="29.7">1.6</text>
<text x="189.6" y="31.4">82</text>
<text x="203.9" y="38.2">35</text>
<text x="318.4" y="39.3">44 ±0.03</text>
<text x="203.6" y="45.1">34</text>
<text x="321.7" y="46.3">40</text>
<text x="75.4" y="50.8">30</text>
<text x="200.4" y="53.1">22 ±0.03</text>
<text x="320.3" y="52.9">12</text>
<text x="326.1" y="52.9">±0.02</text>
<text x="346.5" y="53.5">R30</text>
<text x="169.4" y="57.8">10</text>
<text x="179" y="57.8">28</text>
<text x="232.4" y="56.1">8 ±0.03</text>
<text x="284.7" y="57">13 ±0.03</text>
<text x="54" y="60.6">4-R4</text>
<text x="162.3" y="60.7" transform="rotate(54 162.3 60.7)">R2</text>
<text x="187.8" y="65.6">R4</text>
<text x="107.4" y="71.1">16</text>
<text x="353" y="67.9">28 ±0.03</text>
<text x="207" y="74.5">5-R4</text>
<text x="231.7" y="76.7" transform="rotate(-90 231.7 76.7)">±0.03</text>
<text x="142" y="83.6" transform="rotate(-90 142 83.6)">8</text>
<text x="153.9" y="83.6" transform="rotate(-90 153.9 83.6)">8</text>
<text x="231.7" y="82.6" transform="rotate(-90 231.7 82.6)">12</text>
<text x="306.5" y="83.1">R4</text>
<text x="57.2" y="85.8" transform="rotate(-90 57.2 85.8)">33</text>
<text x="103.2" y="89.4" transform="rotate(-90 103.2 89.4)">2-6</text>
<text x="242.1" y="89.1" transform="rotate(-90 242.1 89.1)">65 ±0.03</text>
<text x="348.8" y="87.1" transform="rotate(-90 348.8 87.1)">18</text>
<text x="196.1" y="94.2">12</text>
<text x="201.9" y="94.2">±0.03</text>
<text x="228.5" y="90.5">4-R4</text>
<text x="250.8" y="93" transform="rotate(-90 250.8 93)">73 ±0.03</text>
<text x="133.5" y="99.6" transform="rotate(-90 133.5 99.6)">±0.03</text>
<text x="302.9" y="98.3" transform="rotate(-90 302.9 98.3)">±0.03</text>
<text x="133.5" y="105.4" transform="rotate(-90 133.5 105.4)">18</text>
<text x="302.9" y="104.2" transform="rotate(-90 302.9 104.2)">14</text>
<text x="348.3" y="105.9">4-</text>
<text x="355.9" y="105.9">6 ±0.03</text>
<text x="53.8" y="112">2-7</text>
<text x="95.8" y="112">2-7</text>
<text x="294.5" y="112.6">22 ±0.03</text>
<text x="184.7" y="116.5">89 ±0.03</text>
<text x="84.5" y="123.8">B</text>
<text x="184.7" y="122.3">95 ±0.03</text>
<text x="321.7" y="120.2">30</text>
<text x="318.4" y="128">35 ±0.03</text>
<text x="236.9" y="136.8">字体为黑体25号，刻深为0.3mm，</text>
<text x="164.8" y="141.6">8</text>
<text x="170.8" y="141.6">17.5</text>
<text x="184.6" y="143.5">R4</text>
<text x="236.9" y="140.7">刻在此虚线框里，平均分布，包覆</text>
<text x="74.7" y="146.1">视图 B</text>
<text x="204.1" y="144">43 ±0.03</text>
<text x="236.9" y="144.6">在圆弧面上，字体要清晰可见。</text>
<text x="103.6" y="152.5">4-R3</text>
<text x="58.5" y="158.6" transform="rotate(-90 58.5 158.6)">5</text>
<text x="152.1" y="163.6">A</text>
<text x="201.6" y="162.9" transform="rotate(-90 201.6 162.9)">40</text>
<text x="233.5" y="163.6">A</text>
<text x="149.6" y="172.8" transform="rotate(-90 149.6 172.8)">45 ±0.03</text>
<text x="206.6" y="185.1">16</text>
<text x="216.2" y="185.1">9</text>
<text x="230" y="182.1">2-R6</text>
<text x="61.1" y="191.5" transform="rotate(-90 61.1 191.5)">49</text>
<text x="188.8" y="195.2">A-A</text>
<text x="51.5" y="199.3" transform="rotate(-90 51.5 199.3)">105 ±0.03</text>
<text x="183" y="202.4">92 ±0.03</text>
<text x="176.2" y="208.2">6</text>
<text x="198.1" y="208.2">50</text>
<text x="77.7" y="232.1">2-20</text>
<text x="153.7" y="231.3" transform="rotate(-90 153.7 231.3)">6</text>
<text x="234.2" y="239.6">4-R1</text>
<text x="141.5" y="244.4" transform="rotate(-90 141.5 244.4)">62 ±0.03</text>
<text x="219.4" y="263.3">4-R5</text>
<text x="158.7" y="264.3">4-R8</text>
<text x="196.2" y="270.9">此面允许存在工艺孔</text>
</g>
<g font-size="3.7">
<text x="154.1" y="64.2" transform="rotate(51 154.1 64.2)">R2</text>
<text x="163.2" y="85.6" transform="rotate(39 163.2 85.6)">R4</text>
<text x="168" y="211.2" transform="rotate(30 168 211.2)">R2</text>
<text x="193.4" y="218.1" transform="rotate(40 193.4 218.1)">R4</text>
</g>
<g font-size="2.6">
<text x="153.3" y="109.4">3.2</text>
<text x="231.6" y="112.8">3.2</text>
</g>
<g font-size="2.3">
<text x="42.1" y="14.3">1</text>
<text x="89.5" y="14.3">2</text>
<text x="137.4" y="14.3">3</text>
<text x="185.3" y="14.3">4</text>
<text x="233.1" y="14.3">5</text>
<text x="281" y="14.3">6</text>
<text x="328.8" y="14.3">7</text>
<text x="376.7" y="14.3">8</text>
<text x="15.3" y="29.6">A</text>
<text x="194.6" y="29">-0.02</text>
<text x="403" y="29.6">A</text>
<text x="194.6" y="31.3">-0.04</text>
<text x="210.1" y="35.8">0</text>
<text x="209" y="38.1">-0.02</text>
<text x="208.6" y="45">-0.02</text>
<text x="209.8" y="42.7">0</text>
<text x="326.8" y="44">-0.05</text>
<text x="326.8" y="46.3">-0.10</text>
<text x="80.4" y="48.5">+0.20</text>
<text x="80.4" y="50.7">+0.15</text>
<text x="184.1" y="55.3">+0.03</text>
<text x="185.3" y="57.7">0</text>
<text x="112.4" y="68.8">+0.03</text>
<text x="113.6" y="71.1">0</text>
<text x="15.3" y="77.4">B</text>
<text x="403" y="77.4">B</text>
<text x="54.9" y="80.7" transform="rotate(-90 54.9 80.7)">+0.20</text>
<text x="57.2" y="80.7" transform="rotate(-90 57.2 80.7)">+0.15</text>
<text x="139.7" y="80.5" transform="rotate(-90 139.7 80.5)">+0.04</text>
<text x="142.1" y="79.3" transform="rotate(-90 142.1 79.3)">0</text>
<text x="151.6" y="80.5" transform="rotate(-90 151.6 80.5)">+0.03</text>
<text x="153.9" y="79.3" transform="rotate(-90 153.9 79.3)">0</text>
<text x="60.9" y="109.6">+0.03</text>
<text x="62.1" y="112">0</text>
<text x="102.7" y="109.6">+0.03</text>
<text x="103.9" y="112">0</text>
<text x="326.8" y="117.8">+0.03</text>
<text x="15.3" y="125.3">C</text>
<text x="328" y="120.2">0</text>
<text x="403" y="125.3">C</text>
<text x="15.3" y="173.2">D</text>
<text x="403" y="173.2">D</text>
<text x="179.3" y="205.9">+0.02</text>
<text x="180.5" y="208.2">0</text>
<text x="203.2" y="205.9">+0.30</text>
<text x="203.2" y="208.2">+0.25</text>
<text x="15.3" y="221">E</text>
<text x="153.7" y="227" transform="rotate(-90 153.7 227)">0</text>
<text x="151.4" y="228.2" transform="rotate(-90 151.4 228.2)">+0.02</text>
<text x="15.3" y="268.9">F</text>
<text x="42.1" y="284.2">1</text>
<text x="89.5" y="284.2">2</text>
<text x="137.4" y="284.2">3</text>
<text x="185.3" y="284.2">4</text>
</g>
</svg>
